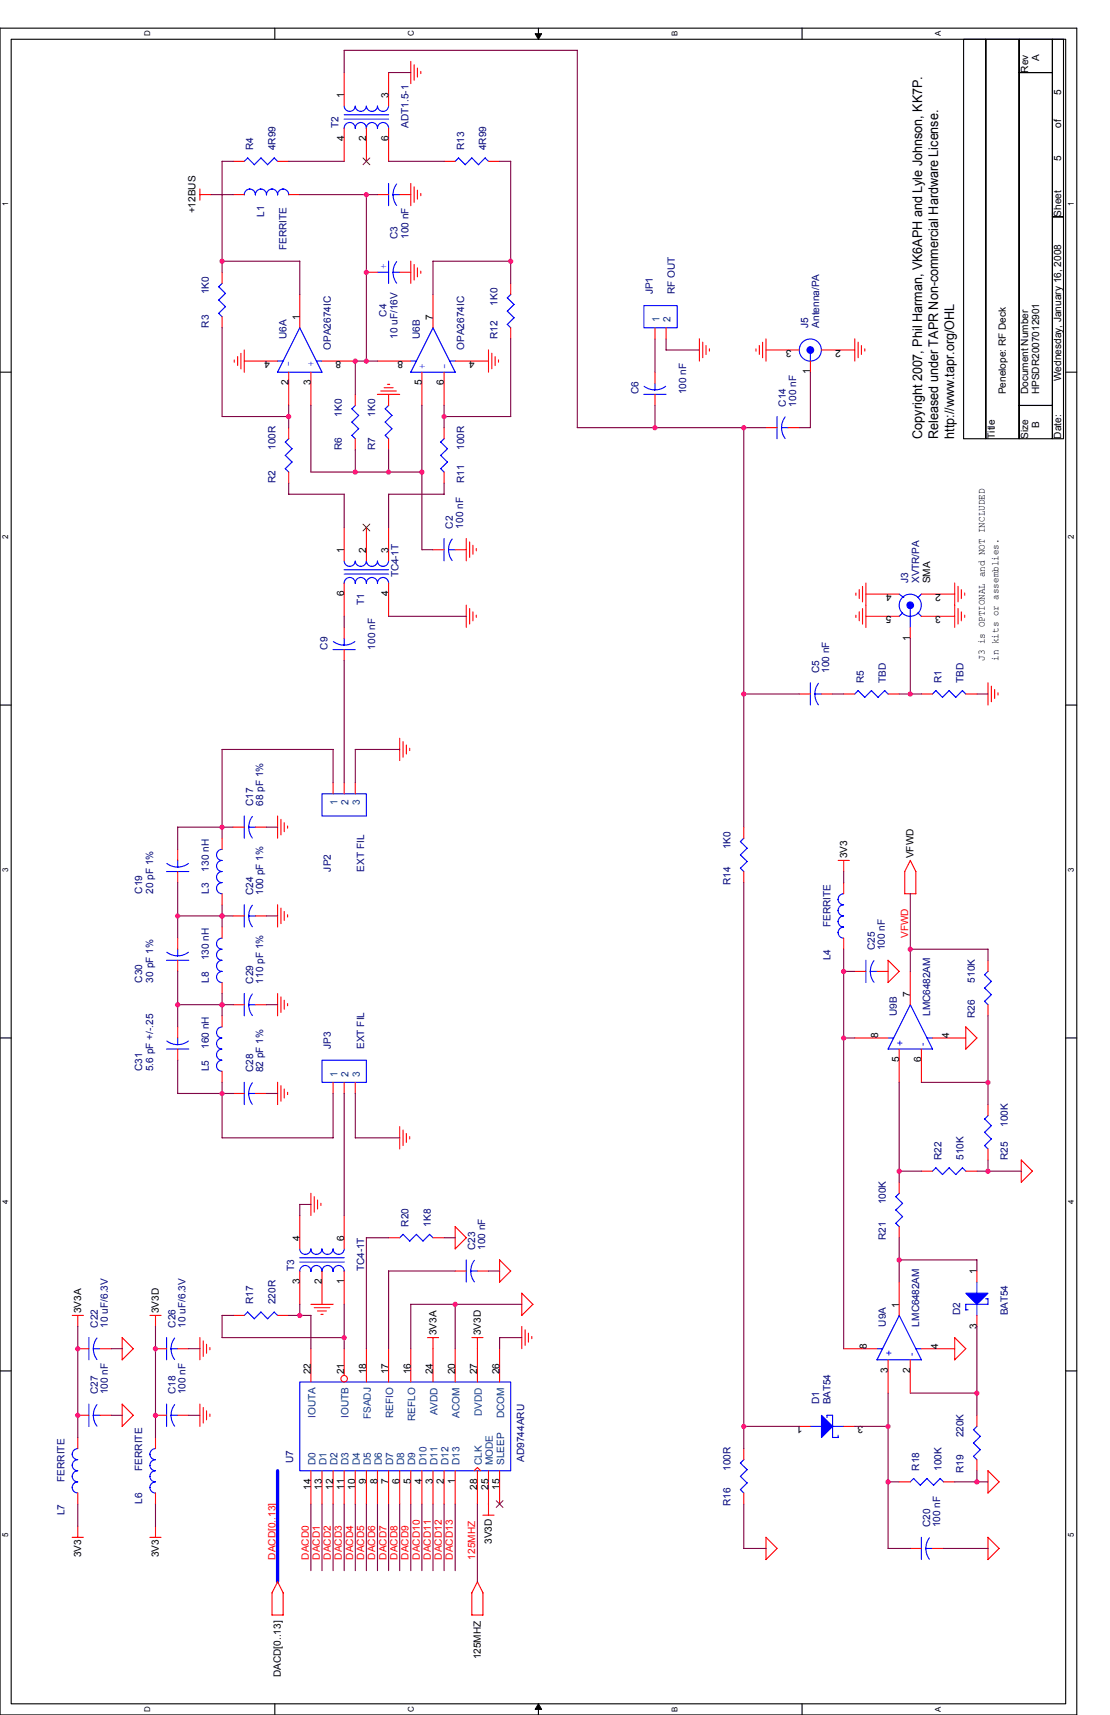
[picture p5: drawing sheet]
<svg xmlns="http://www.w3.org/2000/svg" width="279mm" height="432mm" viewBox="0 0 279 432" stroke-linecap="round" stroke-linejoin="round" font-family="sans-serif">
<path d="M0 7.1h271v424.7h-271zM2.8 9.9h265.4v419.1h-265.4z" fill="none" stroke="#000" stroke-width=".28"/>
<g fill="#fff">
<path d="M.3 386h2.2v1.1h-2.2z"/>
<path d="M268.5 386h2.3v1.1h-2.3z"/>
</g>
<path d="M0 345.2h2.8M268.2 345.2h2.8" fill="none" stroke="#000" stroke-width=".28"/>
<g fill="#fff">
<path d="M.3 302.1h2.2v1.2h-2.2z"/>
<path d="M268.5 302.1h2.3v1.2h-2.3z"/>
</g>
<path d="M0 261.3h2.8M268.2 261.3h2.8" fill="none" stroke="#000" stroke-width=".28"/>
<g fill="#fff">
<path d="M.3 218.3h2.2v1.1h-2.2z"/>
<path d="M268.5 218.3h2.3v1.1h-2.3z"/>
</g>
<path d="M0 177.5h2.8M268.2 177.5h2.8" fill="none" stroke="#000" stroke-width=".28"/>
<g fill="#fff">
<path d="M.3 134.5h2.2v1.1h-2.2z"/>
<path d="M268.5 134.5h2.3v1.1h-2.3z"/>
</g>
<path d="M0 93.7h2.8M268.2 93.7h2.8" fill="none" stroke="#000" stroke-width=".28"/>
<g fill="#fff">
<path d="M.3 50.7h2.2v1.1h-2.2z"/>
<path d="M268.5 50.7h2.3v1.1h-2.3z"/>
<path d="M36 429.6h2.2v1.5h-2.2z"/>
<path d="M36 7.7h2.2v1.5h-2.2z"/>
<path d="M102.3 429.6h2.3v1.5h-2.3z"/>
<path d="M102.3 7.7h2.3v1.5h-2.3z"/>
</g>
<path d="M69.2 7.1v2.8M69.2 429v2.8" fill="none" stroke="#000" stroke-width=".28"/>
<g fill="#fff">
<path d="M168.7 429.7h2.2v1.4h-2.2z"/>
<path d="M168.7 7.9h2.2v1.3h-2.2z"/>
</g>
<path d="M135.5 7.1v2.8M135.5 429v2.8" fill="none" stroke="#000" stroke-width=".28"/>
<path d="M134.7 8.5h1.6l-.8 1.4zM135.5 429l.8 1.4h-1.6z" fill="#000" stroke="#000" stroke-width=".25"/>
<g fill="#fff">
<path d="M235.1 429.7h2.2v1.4h-2.2z"/>
<path d="M235.1 7.8h2.2v1.4h-2.2z"/>
</g>
<path d="M201.9 7.1v2.8M242.5 9.9h5.6v100.6h-5.6zM248.1 9.9h8.4v100.6h-8.4zM256.5 18.3h8.4v83.8h-8.4zM256.5 9.9h8.4v8.4h-8.4zM264.9 9.9h2.8v44.7h-2.8zM264.9 54.6h2.8v55.9h-2.8zM256.5 102.1h8.4v8.4h-8.4zM201.9 429v2.8" fill="none" stroke="#000" stroke-width=".28"/>
<g fill="none" stroke="#f00" stroke-width=".28">
<path d="M86.6 18.3v8.3M97.8 18.3v8.3M103.4 15.5v5.6M104.2 16.3v3.9M105.1 17.1v2.3M105.9 18v.5M86.6 32.2v8.4M92.2 32.2v8.4M97.8 32.2v8.4M50.3 47.6v2.8M50.3 49h2.8M58.7 49h2.8"/>
<path d="M58.7 40.6h2.8M69.9 40.6h2.8M72.7 49h2.8M95 49h2.8M100.6 49h2.8M103.4 46.2v5.6M104.2 47v3.9M105.1 47.9v2.2M105.9 48.7v.6M111.8 40.6h2.8M123 40.6h2.8M55.9 68.6v2.8"/>
<path d="M55.9 79.7v2.8M75.5 74.1v8.4M92.2 68.6h2.8M100.6 68.6h2.8M103.4 65.7v5.7M104.2 66.6v3.9M105.1 67.4v2.3M105.9 68.3v.5M109 74.1v8.4M128.5 71.4v2.7M59 90.6v.6M59.8 89.8v2.2"/>
<path d="M60.6 89v3.9M61.5 88.1v5.6M61.5 90.9h8.4M72.7 93.7v8.4M78.3 93.7v8.4M81 90.9h8.4M89.4 99.3v2.8M95 99.3h5.6M95 90.9h8.4M95.8 98.4h4M96.7 97.6h2.3M97.5 96.8h.6"/>
<path d="M97.8 99.3v2.8M106.2 93.7v8.4M111.8 93.7v8.4M114.6 90.9h8.4M123 88.1v5.6M123.8 88.9v4M124.6 89.8v2.3M125.5 90.6v.6M128.5 82.5v2.8M164.9 82.5v2.8M164.9 93.7v2.8M164.9 99.3v2.8"/>
<path d="M167.7 82.5v2.8M176 85.3v5.6M176.9 86.1v4M177.7 87v2.3M178.6 87.8v.6M190.3 87.8v.6M191.1 87v2.2M192 86.2v3.9M192.8 85.3v5.6M192.8 88.1h8.4M204 90.9v2.8M206.8 88.1h8.4"/>
<path d="M215.2 85.3v5.6M216 86.1v4M216.8 87v2.3M217.7 87.8v.6M72.7 107.7v2.8M72.7 118.9v2.7M89.4 110.5v2.8M97.8 110.5v2.8M111.8 107.7v2.8M111.8 118.9v2.7M192.8 107.7h2.8M198.4 107.7h2.8"/>
<path d="M86.6 132.8v8.4M92.2 132.8v8.4M97.8 132.8v8.4M109 138.4h2.8M114.6 138.4h2.8M117.4 135.6v5.6M118.2 136.4v4M119 137.3v2.3M119.9 138.1v.6M86.6 146.8v8.4M86.6 158v2.8M97.8 146.8v8.4"/>
<path d="M117.4 152.4v5.6M118.2 153.2v3.9M119 154.1v2.2M119.9 154.9v.5M215.4 149.3v.6M215.4 154.9v.6M216.3 148.4v2.3M216.3 154v2.3M217.1 147.6v4M217.1 153.2v3.9M218 146.8v11.2M218 149.6h8.3"/>
<path d="M218 155.2h8.3M229.1 158v2.8M231.9 149.6h8.4M231.9 155.2h8.4M240.3 146.8v11.2M241.2 147.6v3.9M241.2 153.2v3.9M242 148.5v2.2M242 154.1v2.2M242.8 149.3v.6M242.8 154.9v.5M86.6 163.6v2.7"/>
<path d="M201.2 174.7h2.8M206.8 174.7h2.8M212.4 174.7h2.8M223.5 174.7h2.8M231.9 174.7h2.8M243.1 174.7h2.8M248.7 171.9v5.6M249.5 172.8v3.9M250.4 173.6v2.3M251.2 174.4v.6M83.8 197.1v2.8M86.6 197.1v2.8"/>
<path d="M89.4 197.1v2.8M100.6 185.9v5.6M101.5 186.7v3.9M102.3 187.6v2.2M103.1 188.4v.6M44.7 213.8v2.8M44.7 219.4v2.8M55.9 211.1v2.7M58.7 208.3h2.8M64.3 208.3h2.8M69.9 205.4v5.7M70.7 206.3v3.9"/>
<path d="M71.5 207.1v2.3M72.4 208v.5M187.2 208.3v2.8M187.2 219.4v2.8M211 216.6h2.8M212.4 216.6v2.9M229.1 216.6l1.4 2.9M229.2 216.6l-1.5 2.8v5.6h2.8v-5.6M44.7 236.2v2.8M55.9 225v2.8M55.9 233.4v2.8M58.7 230.6h2.8"/>
<path d="M64.3 230.6h2.8M69.9 227.8v5.6M70.7 228.6v4M71.5 229.5v2.3M72.4 230.3v.6M212.4 222.2v2.8M212.4 236.2v2.8M44.7 241.8v2.8M44.7 258.6v2.7M55.9 247.4v2.8M55.9 255.8v2.8M58.7 253h2.8"/>
<path d="M64.3 253h2.8M69.9 250.1v5.7M70.7 251v3.9M71.5 251.8v2.3M72.4 252.7v.5M215.2 244.6h2.8M220.7 244.6h2.8M226.4 244.6l-2.9 2.8v-5.6l2.8 2.8M229.1 244.6v8.4M243.1 258.5l2.8 2.8-2.8 2.8M243.1 258.6v5.6M248.7 241.8v2.8"/>
<path d="M248.7 253v2.8M44.7 264.1v2.8M55.9 269.7v2.8M58.7 275.3h2.8M64.3 275.3h2.8M69.9 272.5v5.6M70.7 273.3v4M71.5 274.2v2.3M72.4 275v.6M83.8 272.5v2.8M86.6 272.5v2.8M89.4 272.5v2.8"/>
<path d="M215.2 261.3h8.3M226.3 264.1v8.4M231.9 264.1v8.4M234.7 261.3h8.4M248.7 278.1v2.8M100.6 283.7v5.6M101.5 284.5v3.9M102.3 285.4v2.2M103.1 286.2v.6M226.3 297.7v2.8M231.9 294.9h2.8M243.1 294.9h2.8"/>
<path d="M248.7 289.3v2.8M257.1 297.7l2.8-2.8-2.8-2.8v5.6M75.5 306v8.4M78.3 300.4v5.6M79.1 301.3v3.9M79.9 302.1v2.3M80.8 303v.5M86.6 306v8.4M97.8 311.6h2.8M109 311.6h2.8M117.4 311.6l-2.8 2.9M117.4 311.7l-2.8-2.9v5.6"/>
<path d="M226.3 308.8v2.8M18.2 331.2h2.8M19.6 331.2v2.8M19.6 339.6h2.8M25.2 339.6h2.8M33.5 339.6l-2.8 2.8M33.6 339.6l-2.8-2.8v5.6M37.7 331.2h2.9M39.1 331.2v2.8M39.1 339.6h2.8M44.7 339.6h2.8M50.3 336.8v5.6"/>
<path d="M51.2 337.6v3.9M52 338.5v2.2M52.8 339.3v.6M58.7 331.2h2.8M69.9 331.2h2.8M75.5 320v8.4M78.3 328.4h5.6M78.3 339.6v8.4M79.1 329.2h3.9M79.9 330.1h2.3M80.8 330.9h.5M81 320v8.4"/>
<path d="M86.6 320v8.4M86.6 339.6v6.7M92.2 339.6v8.4M97.8 339.6v8.4M103.4 339.6v8.4M107.6 336.8h2.8M109 336.8v11.2M114.6 339.6v8.4M114.6 320h2.8M118.8 336.8h2.8M120.2 336.8v11.2M120.2 320h2.8"/>
<path d="M125.8 339.6v8.4M128.5 320l-2.7 2.8v-5.6l2.8 2.8M131.3 325.6l2.8 2.8-2.8 2.8zM131.3 334v5.6M132.2 334.8v3.9M133 335.7v2.2M133.9 336.5v.6M212.4 339.6h8.3M226.3 322.8v8.4M231.9 339.6h8.4M240.3 336.8l2.8 2.8-2.8 2.8v-5.6M245.9 320v2.8"/>
<path d="M245.9 331.2v2.8M19.6 356.3h2.8M25.2 356.3h2.8M30.8 359.1v-5.6l2.8 2.9-2.9 2.8M39.1 356.3h2.8M44.7 356.3h2.8M50.3 353.5v5.6M51.2 354.4v3.9M52 355.2v2.3M52.8 356v.6M201.2 359.1h2.8M212.4 359.1h2.8"/>
<path d="M223.5 342.4v8.4M229.1 342.4v8.4M245.9 356.3v2.8M19.6 361.9v2.8M19.6 375.9v2.8M39.1 361.9v2.8M39.1 375.9v2.8M78.3 370.3v8.4M81 370.3v8.4M83.8 370.3v8.4M86.6 370.3v8.4M89.4 370.3v8.4"/>
<path d="M92.2 370.3v8.4M95 370.3v8.4M97.8 370.3v8.4M100.6 370.3v8.4M103.4 370.3v8.4M106.2 370.3v8.4M109 370.3v8.4M111.8 370.3v8.4M114.6 370.3v8.4M119.3 370.3l.9-.8 .8 .8M120.2 370.3v8.4M123 370.3v11.2"/>
<path d="M125.8 370.3v8.4M187.2 364.7v2.8M187.2 375.9v2.8M226.3 373.1h2.8M237.5 373.1h2.8M245.9 367.5v2.8M248.7 370.3v5.6M248.7 370.3l2.8 2.8M251.5 373.1l-2.8 2.8M18.2 387.1h2.8M19.6 384.3v2.8M37.7 387.1h2.8"/>
<path d="M39.1 384.3v2.8M69.9 398.2l-1.4 2.8v5.6h2.8v-5.6l-1.4-2.7M120.2 398.2l-1.4 2.8-.1 5.6 2.9 .1v-5.6l-1.4-2.8M121.5 381.5h2.9M195.6 389.8l-2.8 2.9v-5.6l2.8 2.8M229.1 389.9h2.8M234.7 389.9h2.8M251.5 389.8l-2.8 2.9v-5.6l2.8 2.8"/>
<circle cx="86.6" cy="347.1" r=".82"/>
</g>
<g fill="none" stroke="#00f" stroke-width=".28">
<path d="M86.6 30h11.2M86.6 26.7a1.37 1.37 0 0 0 1.4 1.3 1.4 1.4 0 0 0 1.4-1.3 1.37 1.37 0 0 0 1.4 1.3 1.4 1.4 0 0 0 1.4-1.3 1.37 1.37 0 0 0 1.4 1.3 1.4 1.4 0 0 0 1.4-1.3 1.37 1.37 0 0 0 1.4 1.3 1.4 1.4 0 0 0 1.4-1.3M86.6 32.3v-.1a1.4 1.4 0 0 1 1.4-1.4 1.41 1.41 0 0 1 1.4 1.5v-.1a1.4 1.4 0 0 1 1.4-1.4 1.41 1.41 0 0 1 1.4 1.5v-.1a1.4 1.4 0 0 1 1.4-1.4 1.41 1.41 0 0 1 1.4 1.5v-.1a1.4 1.4 0 0 1 1.4-1.4 1.41 1.41 0 0 1 1.4 1.5M86.6 28.9h11.2M115.4 39.8l-.8 .8M118.8 39.8l-1.7 1.7-1.7-1.7M122.1 39.8l.9 .8M122.1 39.8l-1.6 1.7-1.7-1.7M61.5 49a1.4 1.4 0 0 1 1.4-1.4 1.41 1.41 0 0 1 1.4 1.4 1.4 1.4 0 0 1 1.4-1.4 1.41 1.41 0 0 1 1.4 1.4 1.4 1.4 0 0 1 1.4-1.4 1.41 1.41 0 0 1 1.4 1.4 1.4 1.4 0 0 1 1.3-1.4h.1a1.41 1.41 0 0 1 1.4 1.4M61.5 40.6l.9-.8 1.6 1.7 1.7-1.7 1.7 1.7M69.9 40.6l-.9-.8-1.6 1.7M97.8 46.2v5.6"/>
<path d="M98.9 49h1.7M99.8 46.3l-.6 1.3-.3 1.4 .3 1.4 .6 1.3M55 78.9l.9 .8M55.9 71.3l-.9 .9 1.8 1.7-1.8 1.6 1.8 1.7-1.7 1.7M95 68.6h2.8M97.8 65.7v5.7M98.9 68.6h1.7M99.8 65.9l-.6 1.2-.3 1.5 .3 1.4 .6 1.3M127.7 75l1.7 1.7M128.6 74.1l-.9 .9M129.4 80l-1.7 1.7 .8 .8M129.4 76.6l-1.7 1.7 1.7 1.7"/>
<path d="M162.1 76.9h8.4v5.6h-8.4zM69.8 90.9h1.5M75.4 82.5l5.7 11.2h-11.2zM79.6 90.9h1.4M103.4 90.9h1.4M109 82.5l5.6 11.2h-11.2zM113.2 90.9h1.4M162.1 99.3h5.6M162.1 97.3l1.3 .6 1.4 .3 1.5-.3 1.3-.6M164.9 96.5v1.7M204 88.9v2M72.7 110.4l-.9 .9 1.7 1.7"/>
<path d="M73.5 116.3l-1.7 1.7 .9 .9M73.5 113l-1.7 1.6 1.7 1.7M88.6 109.6l.8 .9M88.6 106.3l1.7 1.6-1.7 1.7M88.6 102.9l1.7 1.7-1.7 1.7M89.5 102.1l-.9 .8M96.9 102.9l1.8 1.7-1.8 1.7 1.8 1.6-1.8 1.7 .9 .9M97.8 102.1l-.8 .8M111.8 110.4l-.9 .9 1.7 1.7M112.6 116.3l-1.7 1.7 .9 .9M112.6 113l-1.7 1.6 1.7 1.7M195.6 104.9v5.6"/>
<path d="M196.7 107.7h1.7M197.6 105l-.6 1.3-.3 1.4 .3 1.4 .6 1.3M111.8 135.6v5.6M112.9 138.4h1.7M113.8 135.7l-.7 1.3-.2 1.4 .2 1.5 .7 1.2M86.6 143.4h11.2M86.6 146.8a1.4 1.4 0 0 1 1.4-1.4 1.41 1.41 0 0 1 1.4 1.4 1.4 1.4 0 0 1 1.4-1.4 1.41 1.41 0 0 1 1.4 1.4 1.4 1.4 0 0 1 1.4-1.4 1.41 1.41 0 0 1 1.4 1.4 1.4 1.4 0 0 1 1.4-1.4 1.41 1.41 0 0 1 1.4 1.4M86.6 141.2a1.37 1.37 0 0 0 1.4 1.4 1.4 1.4 0 0 0 1.4-1.4 1.37 1.37 0 0 0 1.4 1.4 1.4 1.4 0 0 0 1.4-1.4 1.37 1.37 0 0 0 1.4 1.4 1.4 1.4 0 0 0 1.4-1.4 1.37 1.37 0 0 0 1.4 1.4 1.4 1.4 0 0 0 1.4-1.4M86.6 144.5h11.2M226.3 149.6l1.2 .9-.3-.1M227.2 154.3l-.9 .9M229.1 153.2v4.8"/>
<path d="M231.1 154.3l.8 .9M231.9 149.6l-.8 .9M83.8 163.6h5.6M83.9 161.5l1.3 .7 1.4 .2 1.5-.2 1.2-.7M86.6 160.7v1.7M204 171.9v5.6M205.1 174.7h1.7M206 172l-.7 1.3-.2 1.4 .2 1.5 .7 1.3M215.2 174.7l.8-.8 1.7 1.7 1.7-1.7 1.6 1.7M223.6 174.8l-.9-.9-1.7 1.7M235.6 173.9l1.7 1.7 1.6-1.7 1.7 1.7 1.7-1.7 .8 .9M235.6 173.9l-.9 .8"/>
<path d="M81 199.9h11.2v5.6h-11.2zM41.9 219.4h5.6M42 217.4l1.3 .7 1.4 .2 1.4-.2 1.3-.7M44.7 216.6v1.7M55.9 213.8a1.4 1.4 0 0 0-1.4 1.5 1.37 1.37 0 0 0 1.4 1.3 1.4 1.4 0 0 0-1.4 1.5 1.37 1.37 0 0 0 1.4 1.3 1.4 1.4 0 0 0-1.4 1.5 1.37 1.37 0 0 0 1.4 1.3 1.4 1.4 0 0 0-1.4 1.5v-.1a1.37 1.37 0 0 0 1.4 1.4M61.5 205.4v5.7M62.6 208.3h1.7M63.5 205.6l-.7 1.2-.2 1.5 .2 1.4 .7 1.3M186.4 218.6l.8 .8M186.4 215.2l1.7 1.7-1.7 1.7M186.4 211.9l1.7 1.7-1.7 1.6M187.2 211l-.8 .9"/>
<path d="M42 239.8l1.3 .6 1.4 .3 1.4-.3 1.3-.6M44.7 239v1.7M55.9 236.2a1.4 1.4 0 0 0-1.4 1.4 1.37 1.37 0 0 0 1.4 1.4 1.4 1.4 0 0 0-1.4 1.4 1.37 1.37 0 0 0 1.4 1.4 1.4 1.4 0 0 0-1.4 1.4 1.37 1.37 0 0 0 1.4 1.4 1.4 1.4 0 0 0-1.4 1.4 1.37 1.37 0 0 0 1.4 1.4M61.5 227.8v5.6M62.6 230.6h1.7M63.5 227.9l-.7 1.3-.2 1.4 .2 1.5 .7 1.2M212.3 225a1.4 1.4 0 0 0-1.3 1.5v-.1a1.37 1.37 0 0 0 1.3 1.4 1.4 1.4 0 0 0-1.3 1.4 1.37 1.37 0 0 0 1.3 1.4 1.4 1.4 0 0 0-1.3 1.4 1.37 1.37 0 0 0 1.3 1.4 1.4 1.4 0 0 0-1.3 1.4 1.37 1.37 0 0 0 1.3 1.4M41.9 241.8h5.6M55.9 258.6a1.4 1.4 0 0 0-1.4 1.4 1.37 1.37 0 0 0 1.4 1.3 1.4 1.4 0 0 0-1.4 1.5 1.37 1.37 0 0 0 1.4 1.3 1.4 1.4 0 0 0-1.4 1.5 1.37 1.37 0 0 0 1.4 1.3 1.4 1.4 0 0 0-1.4 1.5 1.37 1.37 0 0 0 1.4 1.3M61.5 250.1v5.7M62.6 253h1.7M63.5 250.3l-.7 1.2-.2 1.5 .2 1.4 .7 1.3"/>
<path d="M218 241.8v5.6M219.1 244.6h1.7M220 241.9l-.7 1.3-.2 1.4 .2 1.4 .7 1.3M248.7 244.6l-.9 .8 1.7 1.7M249.6 250.4l-1.8 1.7 .9 .9M249.6 247.1l-1.8 1.7 1.7 1.6M41.9 264.1h5.6M42 262.1l1.3 .7 1.4 .2 1.4-.2 1.3-.7M44.7 261.3v1.7M61.5 272.5v5.6M62.6 275.3h1.7M63.5 272.6l-.7 1.3-.2 1.4 .2 1.5 .7 1.2"/>
<path d="M81 266.9h11.2v5.6h-11.2zM223.5 261.3h1.5M233.3 261.3h1.4M234.7 264.1h-11.2l5.7-11.2 5.5 11.3M235.6 294l1.7 1.7M235.6 294l-.9 .9M237.2 295.7l1.7-1.7 1.7 1.7M243.1 294.9l-.8-.9-1.7 1.7M247.8 288.4l.9 .9M248.7 280.9l-.9 .8 1.7 1.7M249.6 286.7l-1.8 1.7M249.6 283.4l-1.8 1.7 1.7 1.7"/>
<path d="M75.4 316.7h11.2M75.5 314.5a1.37 1.37 0 0 0 1.3 1.3h.1a1.4 1.4 0 0 0 1.4-1.3 1.37 1.37 0 0 0 1.3 1.3h.1a1.4 1.4 0 0 0 1.3-1.3 1.37 1.37 0 0 0 1.4 1.3 1.4 1.4 0 0 0 1.4-1.3 1.37 1.37 0 0 0 1.4 1.3 1.4 1.4 0 0 0 1.4-1.3M75.5 317.8h11.2M101.5 310.8l-.9 .8M104.8 310.8l-1.7 1.7-1.6-1.7M108.1 310.8l.9 .9M108.2 310.8l-1.7 1.7-1.7-1.7M117.4 317.2v5.6M119.4 317.3l-.7 1.3-.2 1.4 .2 1.5 .7 1.2M226.4 300.4l-.9 .9 1.7 1.7M227.2 306.3l-1.7 1.7 .8 .8M227.2 303l-1.7 1.6 1.7 1.7"/>
<path d="M22.4 336.8v5.6M23.5 339.6h1.7M24.4 336.9l-.7 1.3-.2 1.4 .2 1.4 .7 1.3M41.9 336.8v5.6M43.1 339.6h1.6M44 336.9l-.7 1.3-.2 1.4 .2 1.4 .7 1.3M62.4 330.3l-.9 .9M65.7 330.3l1.7 1.8M65.7 330.3l-1.7 1.8-1.7-1.8M69 330.3l.9 .9M69 330.3l-1.6 1.7M75.5 320a1.4 1.4 0 0 1 1.3-1.4h.1a1.41 1.41 0 0 1 1.4 1.5v-.1a1.4 1.4 0 0 1 1.3-1.4h.1a1.41 1.41 0 0 1 1.3 1.5v-.1a1.4 1.4 0 0 1 1.4-1.4 1.41 1.41 0 0 1 1.4 1.5v-.1a1.4 1.4 0 0 1 1.4-1.4 1.41 1.41 0 0 1 1.4 1.5v-.1"/>
<path d="M118.5 320h1.7M220.7 339.6h1.5M226.4 331.2l5.5 11.2h-11.2zM230.5 339.6h1.4M245.9 322.8v2.8M245.9 328.4v2.8M248.1 327h.6v1.4h-5.6v1.4h.6M22.4 353.5v5.6M23.5 356.3h1.7M24.4 353.7l-.7 1.2-.2 1.4 .2 1.5 .7 1.3M41.9 353.5v5.6M43.1 356.3h1.6"/>
<path d="M44 353.7l-.7 1.2-.2 1.4 .2 1.5 .7 1.3M75.5 348h53v22.3h-53zM204 359.1h2.8M208.2 356.9v-.6h1.4v5.6M209.6 359.1h2.8M245 360l1.8 1.6-1.8 1.7M245.9 359.1l-.9 .9M19.6 364.7a1.4 1.4 0 0 0-1.4 1.5v-.1a1.37 1.37 0 0 0 1.4 1.4 1.4 1.4 0 0 0-1.4 1.4 1.37 1.37 0 0 0 1.4 1.4 1.4 1.4 0 0 0-1.4 1.4 1.37 1.37 0 0 0 1.4 1.4 1.4 1.4 0 0 0-1.4 1.4 1.37 1.37 0 0 0 1.4 1.4M39.1 364.7a1.4 1.4 0 0 0-1.4 1.5v-.1a1.37 1.37 0 0 0 1.4 1.4 1.4 1.4 0 0 0-1.4 1.4 1.37 1.37 0 0 0 1.4 1.4 1.4 1.4 0 0 0-1.4 1.4 1.37 1.37 0 0 0 1.4 1.4 1.4 1.4 0 0 0-1.4 1.4 1.37 1.37 0 0 0 1.4 1.4M186.4 375l.8 .9M186.4 371.7l1.7 1.7-1.7 1.7M186.4 368.3l1.7 1.7-1.7 1.7"/>
<path d="M187.2 367.5l-.8 .9M211 361.4v.5h-1.4M230 372.3l1.7 1.7M230 372.2l-.9 .9M233.3 372.3l1.7 1.7M233.3 372.2l-1.7 1.8M236.7 372.3l.8 .8M236.7 372.2l-1.7 1.8M245 366.6l.9 .9M245 363.3l1.8 1.7-1.8 1.7M231.9 387.1v5.6M233 389.9h1.7"/>
<path d="M234 387.2l-.7 1.2-.3 1.5 .3 1.4 .7 1.3"/>
<circle cx="204" cy="88.1" r="2.79"/>
<circle cx="229.1" cy="152.4" r="2.79"/>
</g>
<path d="M91.4 39.8l1.7 1.7M93.1 39.8l-1.7 1.7M91.4 132l1.7 1.7M93.1 132l-1.7 1.7M124.9 377.8l1.7 1.8M126.6 377.8l-1.7 1.7" fill="none" stroke="#804000" stroke-width=".25"/>
<g fill="#00f" stroke="#00f" stroke-width=".28">
<path d="M243.1 325.6h5.6l-2.8 2.8z" fill-rule="evenodd"/>
<path d="M206.8 356.3l2.8 2.8-2.8 2.8z" fill-rule="evenodd"/>
<circle cx="204" cy="88.1" r=".84"/>
<circle cx="229.1" cy="152.4" r=".84"/>
</g>
<path d="M69.9 370.3v28" fill="none" stroke="#00f" stroke-width=".83"/>
<g fill="none" stroke="#800040" stroke-width=".28">
<path d="M86.6 18.3v-5.6h58.7v95h47.5M97.8 18.3h5.6M53.1 49h5.6M58.7 40.6h-2.8v28M72.7 40.6h14M75.5 49h19.5M92.2 49v41.9M97.8 40.6h14M125.8 40.6h2.7v30.8M55.9 65.8l19.6-.1v8.4M128.6 65.8l-19.6-.1v8.4M55.9 82.5v22.4h16.8"/>
<path d="M89.4 90.9v8.4M89.4 90.9h5.6M128.5 85.3v19.6h-16.7M164.9 85.3v8.4M167.7 85.3l-.1 2.8h8.4M204 93.7v14h-2.8M72.7 102.1v5.6M78.3 102.1v16.8h27.9M89.4 113.2v5.7M97.8 113.2v5.7M106.2 102.1v36.3h2.8M111.8 102.1v5.6"/>
<path d="M164.9 102.1v5.6M187.2 107.7v100.6M72.7 121.6v2.8h13.9v8.4M111.8 121.6v2.8M111.8 124.4h-14v8.4M86.6 155.2v2.8M97.8 155.2h19.6M86.6 166.3v30.8M187.2 174.7h14M209.6 174.7h2.8M226.3 174.7h5.6M229.1 160.7v14"/>
<path d="M245.9 174.7h2.8M55.9 188.7v22.4M55.9 188.7h28M83.8 188.7v8.4M89.4 188.7v8.4M89.4 188.7h11.2M58.7 208.3h-14v5.5M67.1 208.3h2.8M212.4 219.4v2.8M44.7 230.6h14M44.7 222.2v14M55.9 227.8v5.6"/>
<path d="M67.1 230.6h2.8M187.2 222.2v142.5M212.4 239v100.6M229.1 239h19.6v2.8M229.1 225v19.6M44.7 253h14M44.7 244.6v14M55.9 250.1v5.7M67.1 253h2.8M212.3 244.6h2.9M248.7 255.7v22.4M44.7 266.9v8.4h14"/>
<path d="M55.9 272.5v14h28M67.1 275.3h2.8M83.8 275.3v11.2M86.6 275.3v30.7M89.4 275.3v11.2h11.2M212.4 261.3h2.8M226.3 272.5v25.2M231.9 272.5h16.8M226.3 294.9h5.6M245.9 294.9h11.2M248.7 292.1v2.8M78.3 303.3l-2.8-.1v2.8"/>
<path d="M97.8 311.6h-5.6v28M111.8 311.6h2.8M226.3 317.2h19.6v2.8M226.3 311.6v11.2M19.6 334v27.9M28 339.6h2.8M39.1 334v27.9M47.5 339.6h2.8M58.7 331.2h-2.8v5.6h30.8M72.7 331.2h5.6v8.4M75.5 328.4v2.8M86.6 328.4v11.2"/>
<path d="M103.4 328.4v11.2M103.4 328.4h28M114.6 328.4v11.2M114.6 320h-16.8v19.6M123 320h2.8M131.4 336.8h-5.6v2.8M245.9 334v22.3M28 356.3h2.8M47.5 356.3h2.8M187.2 359.1h14M215.2 359.1h8.4M223.5 350.7v39.2h5.7"/>
<path d="M229.1 350.8h16.8M19.6 378.7v5.6M39.1 378.7v5.6M78.3 378.7v16.8M81 378.7v16.8M83.8 378.7v16.8M86.6 378.7v16.8M89.4 378.7v16.8M92.2 378.7v16.8M95 378.7v16.8M97.8 378.7v16.8M100.6 378.7v16.8"/>
<path d="M103.4 378.7v16.8M106.2 378.7v16.8M109 378.7v16.8M111.8 378.7v16.8M114.6 378.7v16.8M120.2 378.7v19.6M187.2 378.7v11.2M223.5 373.1h2.8M240.3 373.1h8.4M245.9 370.3v2.8M187.2 389.9h5.6M237.5 389.9h11.2"/>
</g>
<g fill="#f0f" stroke="#f0f" stroke-width=".28">
<circle cx="39.1" cy="356.4" r=".54"/>
<circle cx="39.1" cy="339.6" r=".54"/>
<circle cx="19.6" cy="356.4" r=".54"/>
<circle cx="19.6" cy="339.6" r=".54"/>
<circle cx="114.6" cy="328.4" r=".54"/>
<circle cx="75.4" cy="331.2" r=".54"/>
<circle cx="72.7" cy="104.9" r=".54"/>
<circle cx="89.4" cy="90.9" r=".54"/>
<circle cx="92.2" cy="90.9" r=".54"/>
<circle cx="111.8" cy="104.9" r=".54"/>
<circle cx="128.5" cy="65.8" r=".54"/>
<circle cx="106.2" cy="118.9" r=".54"/>
<circle cx="92.2" cy="68.6" r=".54"/>
<circle cx="89.4" cy="118.9" r=".54"/>
<circle cx="97.8" cy="118.9" r=".54"/>
<circle cx="55.9" cy="65.8" r=".54"/>
<circle cx="229.1" cy="174.7" r=".54"/>
<circle cx="55.9" cy="230.6" r=".54"/>
<circle cx="55.9" cy="253" r=".54"/>
<circle cx="92.2" cy="49" r=".54"/>
<circle cx="86.6" cy="336.8" r=".54"/>
<circle cx="55.9" cy="275.3" r=".54"/>
<circle cx="245.9" cy="350.8" r=".54"/>
<circle cx="223.5" cy="373.1" r=".54"/>
<circle cx="226.3" cy="317.2" r=".54"/>
<circle cx="245.9" cy="373.1" r=".54"/>
<circle cx="248.7" cy="294.9" r=".54"/>
<circle cx="226.3" cy="294.9" r=".54"/>
<circle cx="248.7" cy="272.5" r=".54"/>
<circle cx="229.1" cy="239" r=".54"/>
<circle cx="212.4" cy="244.6" r=".54"/>
<circle cx="212.4" cy="261.4" r=".54"/>
<circle cx="187.2" cy="107.7" r=".54"/>
<circle cx="187.2" cy="174.7" r=".54"/>
<circle cx="187.2" cy="359.1" r=".54"/>
<circle cx="223.5" cy="359.1" r=".54"/>
<circle cx="44.7" cy="253" r=".54"/>
<circle cx="44.7" cy="230.6" r=".54"/>
<circle cx="55.9" cy="208.3" r=".54"/>
<circle cx="164.9" cy="107.7" r=".54"/>
</g>
<g font-size="3.3">
<text x="232.1" y="110.5" transform="rotate(-90 232.1 110.5)">Copyright 2007, Phil Harman, VK6APH and Lyle Johnson, KK7P.</text>
<text x="236.1" y="110.5" transform="rotate(-90 236.1 110.5)">Released under TAPR Non-commercial Hardware License.</text>
<text x="240.1" y="110.5" transform="rotate(-90 240.1 110.5)">http://www.tapr.org/OHL</text>
</g>
<g font-size="2.5">
<text x="261.6" y="15.5" transform="rotate(-90 261.6 15.5)">A</text>
<text x="258.8" y="18.3" transform="rotate(-90 258.8 18.3)">Rev</text>
<text x="267.1" y="23.9" transform="rotate(-90 267.1 23.9)">5</text>
<text x="86.6" y="24.7" transform="rotate(-90 86.6 24.7)">1</text>
<text x="97.8" y="24.7" transform="rotate(-90 97.8 24.7)">3</text>
<text x="86.6" y="35.6" transform="rotate(-90 86.6 35.6)">4</text>
<text x="92.2" y="35.6" transform="rotate(-90 92.2 35.6)">2</text>
<text x="97.8" y="35.6" transform="rotate(-90 97.8 35.6)">6</text>
<text x="267.1" y="32.2" transform="rotate(-90 267.1 32.2)">of</text>
<text x="267.1" y="40.6" transform="rotate(-90 267.1 40.6)">5</text>
<text x="49.2" y="53.7" transform="rotate(-90 49.2 53.7)">+12BUS</text>
<text x="267.1" y="54.6" transform="rotate(-90 267.1 54.6)">Sheet</text>
<text x="75.4" y="80.6" transform="rotate(-90 75.4 80.6)">1</text>
<text x="109" y="80.6" transform="rotate(-90 109 80.6)">7</text>
<text x="199.2" y="88.1" transform="rotate(-180 199.2 88.1)">3</text>
<text x="211.6" y="88.1" transform="rotate(-180 211.6 88.1)">2</text>
<text x="67.9" y="90.9" transform="rotate(-180 67.9 90.9)">4</text>
<text x="85.9" y="90.9" transform="rotate(-180 85.9 90.9)">8</text>
<text x="101.5" y="90.9" transform="rotate(-180 101.5 90.9)">8</text>
<text x="119.4" y="90.9" transform="rotate(-180 119.4 90.9)">4</text>
<text x="204" y="94.3" transform="rotate(-90 204 94.3)">1</text>
<text x="267.1" y="95.9" transform="rotate(-90 267.1 95.9)">Wednesday, January 16, 2008</text>
<text x="72.6" y="97" transform="rotate(-90 72.6 97)">2</text>
<text x="78.2" y="97" transform="rotate(-90 78.2 97)">3</text>
<text x="106.2" y="97" transform="rotate(-90 106.2 97)">5</text>
<text x="111.8" y="97" transform="rotate(-90 111.8 97)">6</text>
<text x="253.2" y="99.3" transform="rotate(-90 253.2 99.3)">Penelope: RF Deck</text>
<text x="258.8" y="99.3" transform="rotate(-90 258.8 99.3)">Document Number</text>
<text x="261.6" y="99.3" transform="rotate(-90 261.6 99.3)">HPSDR2007012901</text>
<text x="261.6" y="107.7" transform="rotate(-90 261.6 107.7)">B</text>
<text x="250.4" y="110.5" transform="rotate(-90 250.4 110.5)">Title</text>
<text x="258.8" y="110.5" transform="rotate(-90 258.8 110.5)">Size</text>
<text x="267.1" y="110.5" transform="rotate(-90 267.1 110.5)">Date:</text>
<text x="86.6" y="139.3" transform="rotate(-90 86.6 139.3)">1</text>
<text x="92.2" y="139.3" transform="rotate(-90 92.2 139.3)">2</text>
<text x="97.8" y="139.3" transform="rotate(-90 97.8 139.3)">3</text>
<text x="224.4" y="149.6" transform="rotate(-180 224.4 149.6)">4</text>
<text x="234.2" y="146.8" transform="rotate(-90 234.2 146.8)">SMA</text>
<text x="236.8" y="149.6" transform="rotate(-180 236.8 149.6)">2</text>
<text x="86.6" y="150.1" transform="rotate(-90 86.6 150.1)">6</text>
<text x="97.8" y="150.1" transform="rotate(-90 97.8 150.1)">4</text>
<text x="224.4" y="155.2" transform="rotate(-180 224.4 155.2)">5</text>
<text x="236.8" y="155.2" transform="rotate(-180 236.8 155.2)">3</text>
<text x="229.1" y="161.3" transform="rotate(-90 229.1 161.3)">1</text>
<text x="247.9" y="166.3" transform="rotate(-90 247.9 166.3)">J3 is OPTIONAL and NOT INCLUDED</text>
<text x="251.3" y="166.3" transform="rotate(-90 251.3 166.3)">in kits or assemblies.</text>
<text x="213.2" y="216.1" transform="rotate(-90 213.2 216.1)">3V3</text>
<text x="230" y="216.1" transform="rotate(-90 230 216.1)">VFWD</text>
<text x="229.1" y="251" transform="rotate(-90 229.1 251)">7</text>
<text x="221" y="261.3" transform="rotate(-90 221 261.3)">8</text>
<text x="238.9" y="261.3" transform="rotate(-90 238.9 261.3)">4</text>
<text x="226.3" y="267.5" transform="rotate(-90 226.3 267.5)">5</text>
<text x="231.9" y="267.5" transform="rotate(-90 231.9 267.5)">6</text>
<text x="75.4" y="312.5" transform="rotate(-90 75.4 312.5)">4</text>
<text x="86.6" y="312.5" transform="rotate(-90 86.6 312.5)">6</text>
<text x="75.4" y="323.4" transform="rotate(-90 75.4 323.4)">3</text>
<text x="81" y="323.4" transform="rotate(-90 81 323.4)">2</text>
<text x="86.6" y="323.4" transform="rotate(-90 86.6 323.4)">1</text>
<text x="245.9" y="320.9" transform="rotate(-90 245.9 320.9)">1</text>
<text x="226.3" y="329.2" transform="rotate(-90 226.3 329.2)">1</text>
<text x="20.4" y="330.6" transform="rotate(-90 20.4 330.6)">3V3A</text>
<text x="40" y="330.6" transform="rotate(-90 40 330.6)">3V3D</text>
<text x="245.9" y="334.5" transform="rotate(-90 245.9 334.5)">3</text>
<text x="109.8" y="336.2" transform="rotate(-90 109.8 336.2)">3V3A</text>
<text x="121" y="336.2" transform="rotate(-90 121 336.2)">3V3D</text>
<text x="218.2" y="339.6" transform="rotate(-90 218.2 339.6)">8</text>
<text x="236.1" y="339.6" transform="rotate(-90 236.1 339.6)">4</text>
<text x="78.2" y="346" transform="rotate(-90 78.2 346)">22</text>
<text x="86.6" y="346" transform="rotate(-90 86.6 346)">21</text>
<text x="92.2" y="346" transform="rotate(-90 92.2 346)">18</text>
<text x="97.8" y="346" transform="rotate(-90 97.8 346)">17</text>
<text x="103.4" y="346" transform="rotate(-90 103.4 346)">16</text>
<text x="109" y="346" transform="rotate(-90 109 346)">24</text>
<text x="114.6" y="346" transform="rotate(-90 114.6 346)">20</text>
<text x="120.1" y="346" transform="rotate(-90 120.1 346)">27</text>
<text x="125.7" y="346" transform="rotate(-90 125.7 346)">26</text>
<text x="223.5" y="345.7" transform="rotate(-90 223.5 345.7)">3</text>
<text x="229.1" y="345.7" transform="rotate(-90 229.1 345.7)">2</text>
<text x="202" y="359.2" transform="rotate(-180 202 359.2)">1</text>
<text x="217.2" y="359.2" transform="rotate(-180 217.2 359.2)">3</text>
<text x="78.2" y="375.1" transform="rotate(-90 78.2 375.1)">14</text>
<text x="81" y="375.1" transform="rotate(-90 81 375.1)">13</text>
<text x="83.8" y="375.1" transform="rotate(-90 83.8 375.1)">12</text>
<text x="86.6" y="375.1" transform="rotate(-90 86.6 375.1)">11</text>
<text x="89.4" y="375.1" transform="rotate(-90 89.4 375.1)">10</text>
<text x="92.2" y="373.7" transform="rotate(-90 92.2 373.7)">9</text>
<text x="95" y="373.7" transform="rotate(-90 95 373.7)">8</text>
<text x="97.8" y="373.7" transform="rotate(-90 97.8 373.7)">7</text>
<text x="100.6" y="373.7" transform="rotate(-90 100.6 373.7)">6</text>
<text x="103.4" y="373.7" transform="rotate(-90 103.4 373.7)">5</text>
<text x="106.2" y="373.7" transform="rotate(-90 106.2 373.7)">4</text>
<text x="109" y="373.7" transform="rotate(-90 109 373.7)">3</text>
<text x="111.8" y="373.7" transform="rotate(-90 111.8 373.7)">2</text>
<text x="114.6" y="373.7" transform="rotate(-90 114.6 373.7)">1</text>
<text x="120.1" y="375.1" transform="rotate(-90 120.1 375.1)">28</text>
<text x="122.9" y="375.1" transform="rotate(-90 122.9 375.1)">25</text>
<text x="125.7" y="375.1" transform="rotate(-90 125.7 375.1)">15</text>
<text x="123.8" y="388.7" transform="rotate(-90 123.8 388.7)">3V3D</text>
<text x="20.4" y="392.1" transform="rotate(-90 20.4 392.1)">3V3</text>
<text x="40" y="392.1" transform="rotate(-90 40 392.1)">3V3</text>
<text x="121" y="417.8" transform="rotate(-90 121 417.8)">125MHZ</text>
<text x="70.7" y="422.3" transform="rotate(-90 70.7 422.3)">DACD[0..13]</text>
</g>
<g font-size="2.5" fill="#000080">
<text x="85.2" y="32.2" transform="rotate(-90 85.2 32.2)">T2</text>
<text x="102.8" y="32.2" transform="rotate(-90 102.8 32.2)">ADT1.5-1</text>
<text x="63.7" y="37.8" transform="rotate(-90 63.7 37.8)">R4</text>
<text x="69.3" y="37.8" transform="rotate(-90 69.3 37.8)">4R99</text>
<text x="116.8" y="37.8" transform="rotate(-90 116.8 37.8)">R13</text>
<text x="122.4" y="37.8" transform="rotate(-90 122.4 37.8)">4R99</text>
<text x="66.5" y="54.6" transform="rotate(-90 66.5 54.6)">L1</text>
<text x="72.1" y="63" transform="rotate(-90 72.1 63)">FERRITE</text>
<text x="100.1" y="60.2" transform="rotate(-90 100.1 60.2)">C3</text>
<text x="102.8" y="60.2" transform="rotate(-90 102.8 60.2)">100 nF</text>
<text x="52.6" y="74.1" transform="rotate(-90 52.6 74.1)">1K0</text>
<text x="125.2" y="76.9" transform="rotate(-90 125.2 76.9)">1K0</text>
<text x="164.3" y="74.1" transform="rotate(-90 164.3 74.1)">JP1</text>
<text x="169.9" y="74.1" transform="rotate(-90 169.9 74.1)">RF OUT</text>
<text x="52.6" y="82.5" transform="rotate(-90 52.6 82.5)">R3</text>
<text x="97.3" y="79.7" transform="rotate(-90 97.3 79.7)">C4</text>
<text x="203.4" y="82.5" transform="rotate(-90 203.4 82.5)">J5</text>
<text x="206.2" y="82.5" transform="rotate(-90 206.2 82.5)">Antenna/PA</text>
<text x="72.1" y="85.3" transform="rotate(-90 72.1 85.3)">U6A</text>
<text x="83.3" y="88.1" transform="rotate(-90 83.3 88.1)">OPA2674IC</text>
<text x="100.1" y="85.3" transform="rotate(-90 100.1 85.3)">10 uF/16V</text>
<text x="105.6" y="85.3" transform="rotate(-90 105.6 85.3)">U6B</text>
<text x="116.8" y="88.1" transform="rotate(-90 116.8 88.1)">OPA2674IC</text>
<text x="125.2" y="85.3" transform="rotate(-90 125.2 85.3)">R12</text>
<text x="160.7" y="99.3" transform="rotate(-90 160.7 99.3)">C6</text>
<text x="172.7" y="99.3" transform="rotate(-90 172.7 99.3)">100 nF</text>
<text x="86.1" y="104.9" transform="rotate(-90 86.1 104.9)">1K0</text>
<text x="94.5" y="104.9" transform="rotate(-90 94.5 104.9)">1K0</text>
<text x="197.8" y="102.4" transform="rotate(-90 197.8 102.4)">C14</text>
<text x="200.4" y="102.4" transform="rotate(-90 200.4 102.4)">100 nF</text>
<text x="69.3" y="113.3" transform="rotate(-90 69.3 113.3)">100R</text>
<text x="86.1" y="113.3" transform="rotate(-90 86.1 113.3)">R6</text>
<text x="94.5" y="113.3" transform="rotate(-90 94.5 113.3)">R7</text>
<text x="116.8" y="113.3" transform="rotate(-90 116.8 113.3)">100R</text>
<text x="69.3" y="121.6" transform="rotate(-90 69.3 121.6)">R2</text>
<text x="116.8" y="121.6" transform="rotate(-90 116.8 121.6)">R11</text>
<text x="114" y="133.1" transform="rotate(-90 114 133.1)">C2</text>
<text x="116.5" y="133.1" transform="rotate(-90 116.5 133.1)">100 nF</text>
<text x="100.3" y="145.4" transform="rotate(-90 100.3 145.4)">TC4-1T</text>
<text x="228.6" y="146.8" transform="rotate(-90 228.6 146.8)">J3</text>
<text x="231.4" y="146.8" transform="rotate(-90 231.4 146.8)">XVTR/PA</text>
<text x="91.7" y="152.4" transform="rotate(-90 91.7 152.4)">T1</text>
<text x="82.4" y="163.6" transform="rotate(-90 82.4 163.6)">C9</text>
<text x="94.5" y="163.6" transform="rotate(-90 94.5 163.6)">100 nF</text>
<text x="206.2" y="169.4" transform="rotate(-90 206.2 169.4)">C5</text>
<text x="208.7" y="169.4" transform="rotate(-90 208.7 169.4)">100 nF</text>
<text x="217.4" y="171.9" transform="rotate(-90 217.4 171.9)">R5</text>
<text x="223" y="171.9" transform="rotate(-90 223 171.9)">TBD</text>
<text x="237" y="171.9" transform="rotate(-90 237 171.9)">R1</text>
<text x="242.5" y="171.9" transform="rotate(-90 242.5 171.9)">TBD</text>
<text x="63.7" y="202.9" transform="rotate(-90 63.7 202.9)">C17</text>
<text x="66.3" y="202.9" transform="rotate(-90 66.3 202.9)">68 pF 1%</text>
<text x="183.9" y="213.8" transform="rotate(-90 183.9 213.8)">1K0</text>
<text x="52.6" y="219.4" transform="rotate(-90 52.6 219.4)">130 nH</text>
<text x="83.3" y="219.4" transform="rotate(-90 83.3 219.4)">JP2</text>
<text x="91.7" y="219.4" transform="rotate(-90 91.7 219.4)">EXT FIL</text>
<text x="35.8" y="225" transform="rotate(-90 35.8 225)">C19</text>
<text x="38.6" y="225" transform="rotate(-90 38.6 225)">20 pF 1%</text>
<text x="52.6" y="225" transform="rotate(-90 52.6 225)">L3</text>
<text x="63.7" y="225.3" transform="rotate(-90 63.7 225.3)">C24</text>
<text x="66.3" y="225.3" transform="rotate(-90 66.3 225.3)">100 pF 1%</text>
<text x="183.9" y="222.8" transform="rotate(-90 183.9 222.8)">R14</text>
<text x="209" y="233.4" transform="rotate(-90 209 233.4)">FERRITE</text>
<text x="220.2" y="239.3" transform="rotate(-90 220.2 239.3)">C25</text>
<text x="222.7" y="239.3" transform="rotate(-90 222.7 239.3)">100 nF</text>
<text x="52.6" y="241.8" transform="rotate(-90 52.6 241.8)">130 nH</text>
<text x="209" y="241.8" transform="rotate(-90 209 241.8)">L4</text>
<text x="35.8" y="247.4" transform="rotate(-90 35.8 247.4)">C30</text>
<text x="38.6" y="247.4" transform="rotate(-90 38.6 247.4)">30 pF 1%</text>
<text x="52.6" y="247.4" transform="rotate(-90 52.6 247.4)">L8</text>
<text x="63.7" y="247.6" transform="rotate(-90 63.7 247.6)">C29</text>
<text x="66.3" y="247.6" transform="rotate(-90 66.3 247.6)">110 pF 1%</text>
<text x="245.3" y="247.4" transform="rotate(-90 245.3 247.4)">510K</text>
<text x="225.8" y="255.8" transform="rotate(-90 225.8 255.8)">U9B</text>
<text x="234.2" y="255.8" transform="rotate(-90 234.2 255.8)">LMC6482AM</text>
<text x="245.3" y="256.3" transform="rotate(-90 245.3 256.3)">R26</text>
<text x="35.8" y="269.7" transform="rotate(-90 35.8 269.7)">C31</text>
<text x="38.6" y="269.7" transform="rotate(-90 38.6 269.7)">5.6 pF +/-.25</text>
<text x="52.6" y="269.7" transform="rotate(-90 52.6 269.7)">L5</text>
<text x="52.6" y="264.1" transform="rotate(-90 52.6 264.1)">160 nH</text>
<text x="83.3" y="264.1" transform="rotate(-90 83.3 264.1)">JP3</text>
<text x="91.7" y="264.1" transform="rotate(-90 91.7 264.1)">EXT FIL</text>
<text x="63.7" y="270" transform="rotate(-90 63.7 270)">C28</text>
<text x="66.3" y="270" transform="rotate(-90 66.3 270)">82 pF 1%</text>
<text x="253.7" y="283.7" transform="rotate(-90 253.7 283.7)">100K</text>
<text x="237" y="292.1" transform="rotate(-90 237 292.1)">R22</text>
<text x="242.5" y="292.1" transform="rotate(-90 242.5 292.1)">510K</text>
<text x="253.7" y="292.1" transform="rotate(-90 253.7 292.1)">R25</text>
<text x="223" y="303.3" transform="rotate(-90 223 303.3)">100K</text>
<text x="102.8" y="308.8" transform="rotate(-90 102.8 308.8)">R20</text>
<text x="108.4" y="308.8" transform="rotate(-90 108.4 308.8)">1K8</text>
<text x="119.6" y="314.7" transform="rotate(-90 119.6 314.7)">C23</text>
<text x="122.1" y="314.7" transform="rotate(-90 122.1 314.7)">100 nF</text>
<text x="223" y="312.2" transform="rotate(-90 223 312.2)">R21</text>
<text x="74.1" y="320" transform="rotate(-90 74.1 320)">T3</text>
<text x="91.7" y="320" transform="rotate(-90 91.7 320)">TC4-1T</text>
<text x="63.7" y="328.4" transform="rotate(-90 63.7 328.4)">R17</text>
<text x="69.3" y="328.4" transform="rotate(-90 69.3 328.4)">220R</text>
<text x="24.6" y="334.3" transform="rotate(-90 24.6 334.3)">C22</text>
<text x="27.1" y="334.3" transform="rotate(-90 27.1 334.3)">10 uF/6.3V</text>
<text x="44.2" y="334.3" transform="rotate(-90 44.2 334.3)">C26</text>
<text x="46.7" y="334.3" transform="rotate(-90 46.7 334.3)">10 uF/6.3V</text>
<text x="223" y="334" transform="rotate(-90 223 334)">U9A</text>
<text x="231.4" y="334" transform="rotate(-90 231.4 334)">LMC6482AM</text>
<text x="241.7" y="331.2" transform="rotate(-90 241.7 331.2)">D2</text>
<text x="253.7" y="331.2" transform="rotate(-90 253.7 331.2)">BAT54</text>
<text x="24.6" y="351" transform="rotate(-90 24.6 351)">C27</text>
<text x="27.1" y="351" transform="rotate(-90 27.1 351)">100 nF</text>
<text x="44.2" y="351" transform="rotate(-90 44.2 351)">C18</text>
<text x="46.7" y="351" transform="rotate(-90 46.7 351)">100 nF</text>
<text x="206.2" y="353.5" transform="rotate(-90 206.2 353.5)">D1</text>
<text x="209" y="353.5" transform="rotate(-90 209 353.5)">BAT54</text>
<text x="242.5" y="361.9" transform="rotate(-90 242.5 361.9)">220K</text>
<text x="35.8" y="370.3" transform="rotate(-90 35.8 370.3)">FERRITE</text>
<text x="73.8" y="368.4" transform="rotate(-90 73.8 368.4)">U7</text>
<text x="131.9" y="368.1" transform="rotate(-90 131.9 368.1)">AD9744ARU</text>
<text x="183.9" y="370.3" transform="rotate(-90 183.9 370.3)">100R</text>
<text x="231.4" y="370.3" transform="rotate(-90 231.4 370.3)">R18</text>
<text x="237" y="370.3" transform="rotate(-90 237 370.3)">100K</text>
<text x="242.5" y="370.9" transform="rotate(-90 242.5 370.9)">R19</text>
<text x="16.2" y="373.1" transform="rotate(-90 16.2 373.1)">FERRITE</text>
<text x="16.2" y="381.5" transform="rotate(-90 16.2 381.5)">L7</text>
<text x="35.8" y="378.7" transform="rotate(-90 35.8 378.7)">L6</text>
<text x="183.9" y="379.2" transform="rotate(-90 183.9 379.2)">R16</text>
<text x="234.2" y="384.6" transform="rotate(-90 234.2 384.6)">C20</text>
<text x="236.7" y="384.6" transform="rotate(-90 236.7 384.6)">100 nF</text>
</g>
<g font-size="2.5" fill="#00f">
<text x="97.3" y="67.7" transform="rotate(-90 97.3 67.7)">+</text>
<text x="72" y="90.9" transform="rotate(90 72 90.9)">-</text>
<text x="77.6" y="90.9" transform="rotate(90 77.6 90.9)">+</text>
<text x="107.1" y="92.9" transform="rotate(-90 107.1 92.9)">+</text>
<text x="112.6" y="92.9" transform="rotate(-90 112.6 92.9)">-</text>
<text x="227.5" y="263.3" transform="rotate(-90 227.5 263.3)">+</text>
<text x="233" y="263.3" transform="rotate(-90 233 263.3)">-</text>
<text x="224.7" y="341.5" transform="rotate(-90 224.7 341.5)">+</text>
<text x="230.3" y="341.5" transform="rotate(-90 230.3 341.5)">-</text>
</g>
<g font-size="2.5" fill="#004080">
<text x="166" y="81.1" transform="rotate(-90 166 81.1)">1</text>
<text x="168.8" y="81.1" transform="rotate(-90 168.8 81.1)">2</text>
<text x="85" y="202.7" transform="rotate(-90 85 202.7)">1</text>
<text x="87.8" y="202.7" transform="rotate(-90 87.8 202.7)">2</text>
<text x="90.6" y="202.7" transform="rotate(-90 90.6 202.7)">3</text>
<text x="85" y="271.1" transform="rotate(-90 85 271.1)">1</text>
<text x="87.8" y="271.1" transform="rotate(-90 87.8 271.1)">2</text>
<text x="90.6" y="271.1" transform="rotate(-90 90.6 271.1)">3</text>
<text x="79.4" y="357.1" transform="rotate(-90 79.4 357.1)">IOUTA</text>
<text x="87.8" y="357.1" transform="rotate(-90 87.8 357.1)">IOUTB</text>
<text x="93.3" y="357.3" transform="rotate(-90 93.3 357.3)">FSADJ</text>
<text x="98.9" y="357.1" transform="rotate(-90 98.9 357.1)">REFIO</text>
<text x="104.5" y="357.8" transform="rotate(-90 104.5 357.8)">REFLO</text>
<text x="110.1" y="356.3" transform="rotate(-90 110.1 356.3)">AVDD</text>
<text x="115.7" y="356.9" transform="rotate(-90 115.7 356.9)">ACOM</text>
<text x="121.3" y="356.5" transform="rotate(-90 121.3 356.5)">DVDD</text>
<text x="126.9" y="357.1" transform="rotate(-90 126.9 357.1)">DCOM</text>
<text x="79.4" y="368.9" transform="rotate(-90 79.4 368.9)">D0</text>
<text x="82.2" y="368.9" transform="rotate(-90 82.2 368.9)">D1</text>
<text x="85" y="368.9" transform="rotate(-90 85 368.9)">D2</text>
<text x="87.8" y="368.9" transform="rotate(-90 87.8 368.9)">D3</text>
<text x="90.6" y="368.9" transform="rotate(-90 90.6 368.9)">D4</text>
<text x="93.3" y="368.9" transform="rotate(-90 93.3 368.9)">D5</text>
<text x="96.1" y="368.9" transform="rotate(-90 96.1 368.9)">D6</text>
<text x="98.9" y="368.9" transform="rotate(-90 98.9 368.9)">D7</text>
<text x="101.7" y="368.9" transform="rotate(-90 101.7 368.9)">D8</text>
<text x="104.5" y="368.9" transform="rotate(-90 104.5 368.9)">D9</text>
<text x="107.3" y="368.9" transform="rotate(-90 107.3 368.9)">D10</text>
<text x="110.1" y="368.9" transform="rotate(-90 110.1 368.9)">D11</text>
<text x="112.9" y="368.9" transform="rotate(-90 112.9 368.9)">D12</text>
<text x="115.7" y="368.9" transform="rotate(-90 115.7 368.9)">D13</text>
<text x="121.3" y="368.9" transform="rotate(-90 121.3 368.9)">CLK</text>
<text x="124.1" y="368.9" transform="rotate(-90 124.1 368.9)">MODE</text>
<text x="126.9" y="368.9" transform="rotate(-90 126.9 368.9)">SLEEP</text>
</g>
<g font-size="2.5" fill="#f00">
<text x="228.6" y="236.2" transform="rotate(-90 228.6 236.2)">VFWD</text>
<text x="69.3" y="392.7" transform="rotate(-90 69.3 392.7)">DACD[0..13]</text>
<text x="77.7" y="392.7" transform="rotate(-90 77.7 392.7)">DACD0</text>
<text x="80.5" y="392.7" transform="rotate(-90 80.5 392.7)">DACD1</text>
<text x="83.3" y="392.7" transform="rotate(-90 83.3 392.7)">DACD2</text>
<text x="86.1" y="392.7" transform="rotate(-90 86.1 392.7)">DACD3</text>
<text x="88.9" y="392.7" transform="rotate(-90 88.9 392.7)">DACD4</text>
<text x="91.7" y="392.7" transform="rotate(-90 91.7 392.7)">DACD5</text>
<text x="94.5" y="392.7" transform="rotate(-90 94.5 392.7)">DACD6</text>
<text x="97.3" y="392.7" transform="rotate(-90 97.3 392.7)">DACD7</text>
<text x="100.1" y="392.7" transform="rotate(-90 100.1 392.7)">DACD8</text>
<text x="102.8" y="392.7" transform="rotate(-90 102.8 392.7)">DACD9</text>
<text x="105.6" y="392.7" transform="rotate(-90 105.6 392.7)">DACD10</text>
<text x="108.4" y="392.7" transform="rotate(-90 108.4 392.7)">DACD11</text>
<text x="111.2" y="392.7" transform="rotate(-90 111.2 392.7)">DACD12</text>
<text x="114" y="392.7" transform="rotate(-90 114 392.7)">DACD13</text>
<text x="119.6" y="392.7" transform="rotate(-90 119.6 392.7)">125MHZ</text>
</g>
<g font-size="2">
<text x="37.8" y="9.2" transform="rotate(-90 37.8 9.2)">D</text>
<text x="104.1" y="9.2" transform="rotate(-90 104.1 9.2)">C</text>
<text x="170.5" y="9.2" transform="rotate(-90 170.5 9.2)">B</text>
<text x="236.9" y="9.2" transform="rotate(-90 236.9 9.2)">A</text>
<text x="2.1" y="51.8" transform="rotate(-90 2.1 51.8)">1</text>
<text x="270.3" y="51.8" transform="rotate(-90 270.3 51.8)">1</text>
<text x="2.1" y="135.6" transform="rotate(-90 2.1 135.6)">2</text>
<text x="270.3" y="135.6" transform="rotate(-90 270.3 135.6)">2</text>
<text x="2.1" y="219.4" transform="rotate(-90 2.1 219.4)">3</text>
<text x="270.3" y="219.4" transform="rotate(-90 270.3 219.4)">3</text>
<text x="2.1" y="303.3" transform="rotate(-90 2.1 303.3)">4</text>
<text x="270.3" y="303.3" transform="rotate(-90 270.3 303.3)">4</text>
<text x="2.1" y="387.1" transform="rotate(-90 2.1 387.1)">5</text>
<text x="270.3" y="387.1" transform="rotate(-90 270.3 387.1)">5</text>
<text x="37.8" y="431.1" transform="rotate(-90 37.8 431.1)">D</text>
<text x="104.1" y="431.1" transform="rotate(-90 104.1 431.1)">C</text>
<text x="170.5" y="431.1" transform="rotate(-90 170.5 431.1)">B</text>
<text x="236.9" y="431.1" transform="rotate(-90 236.9 431.1)">A</text>
</g>
</svg>
